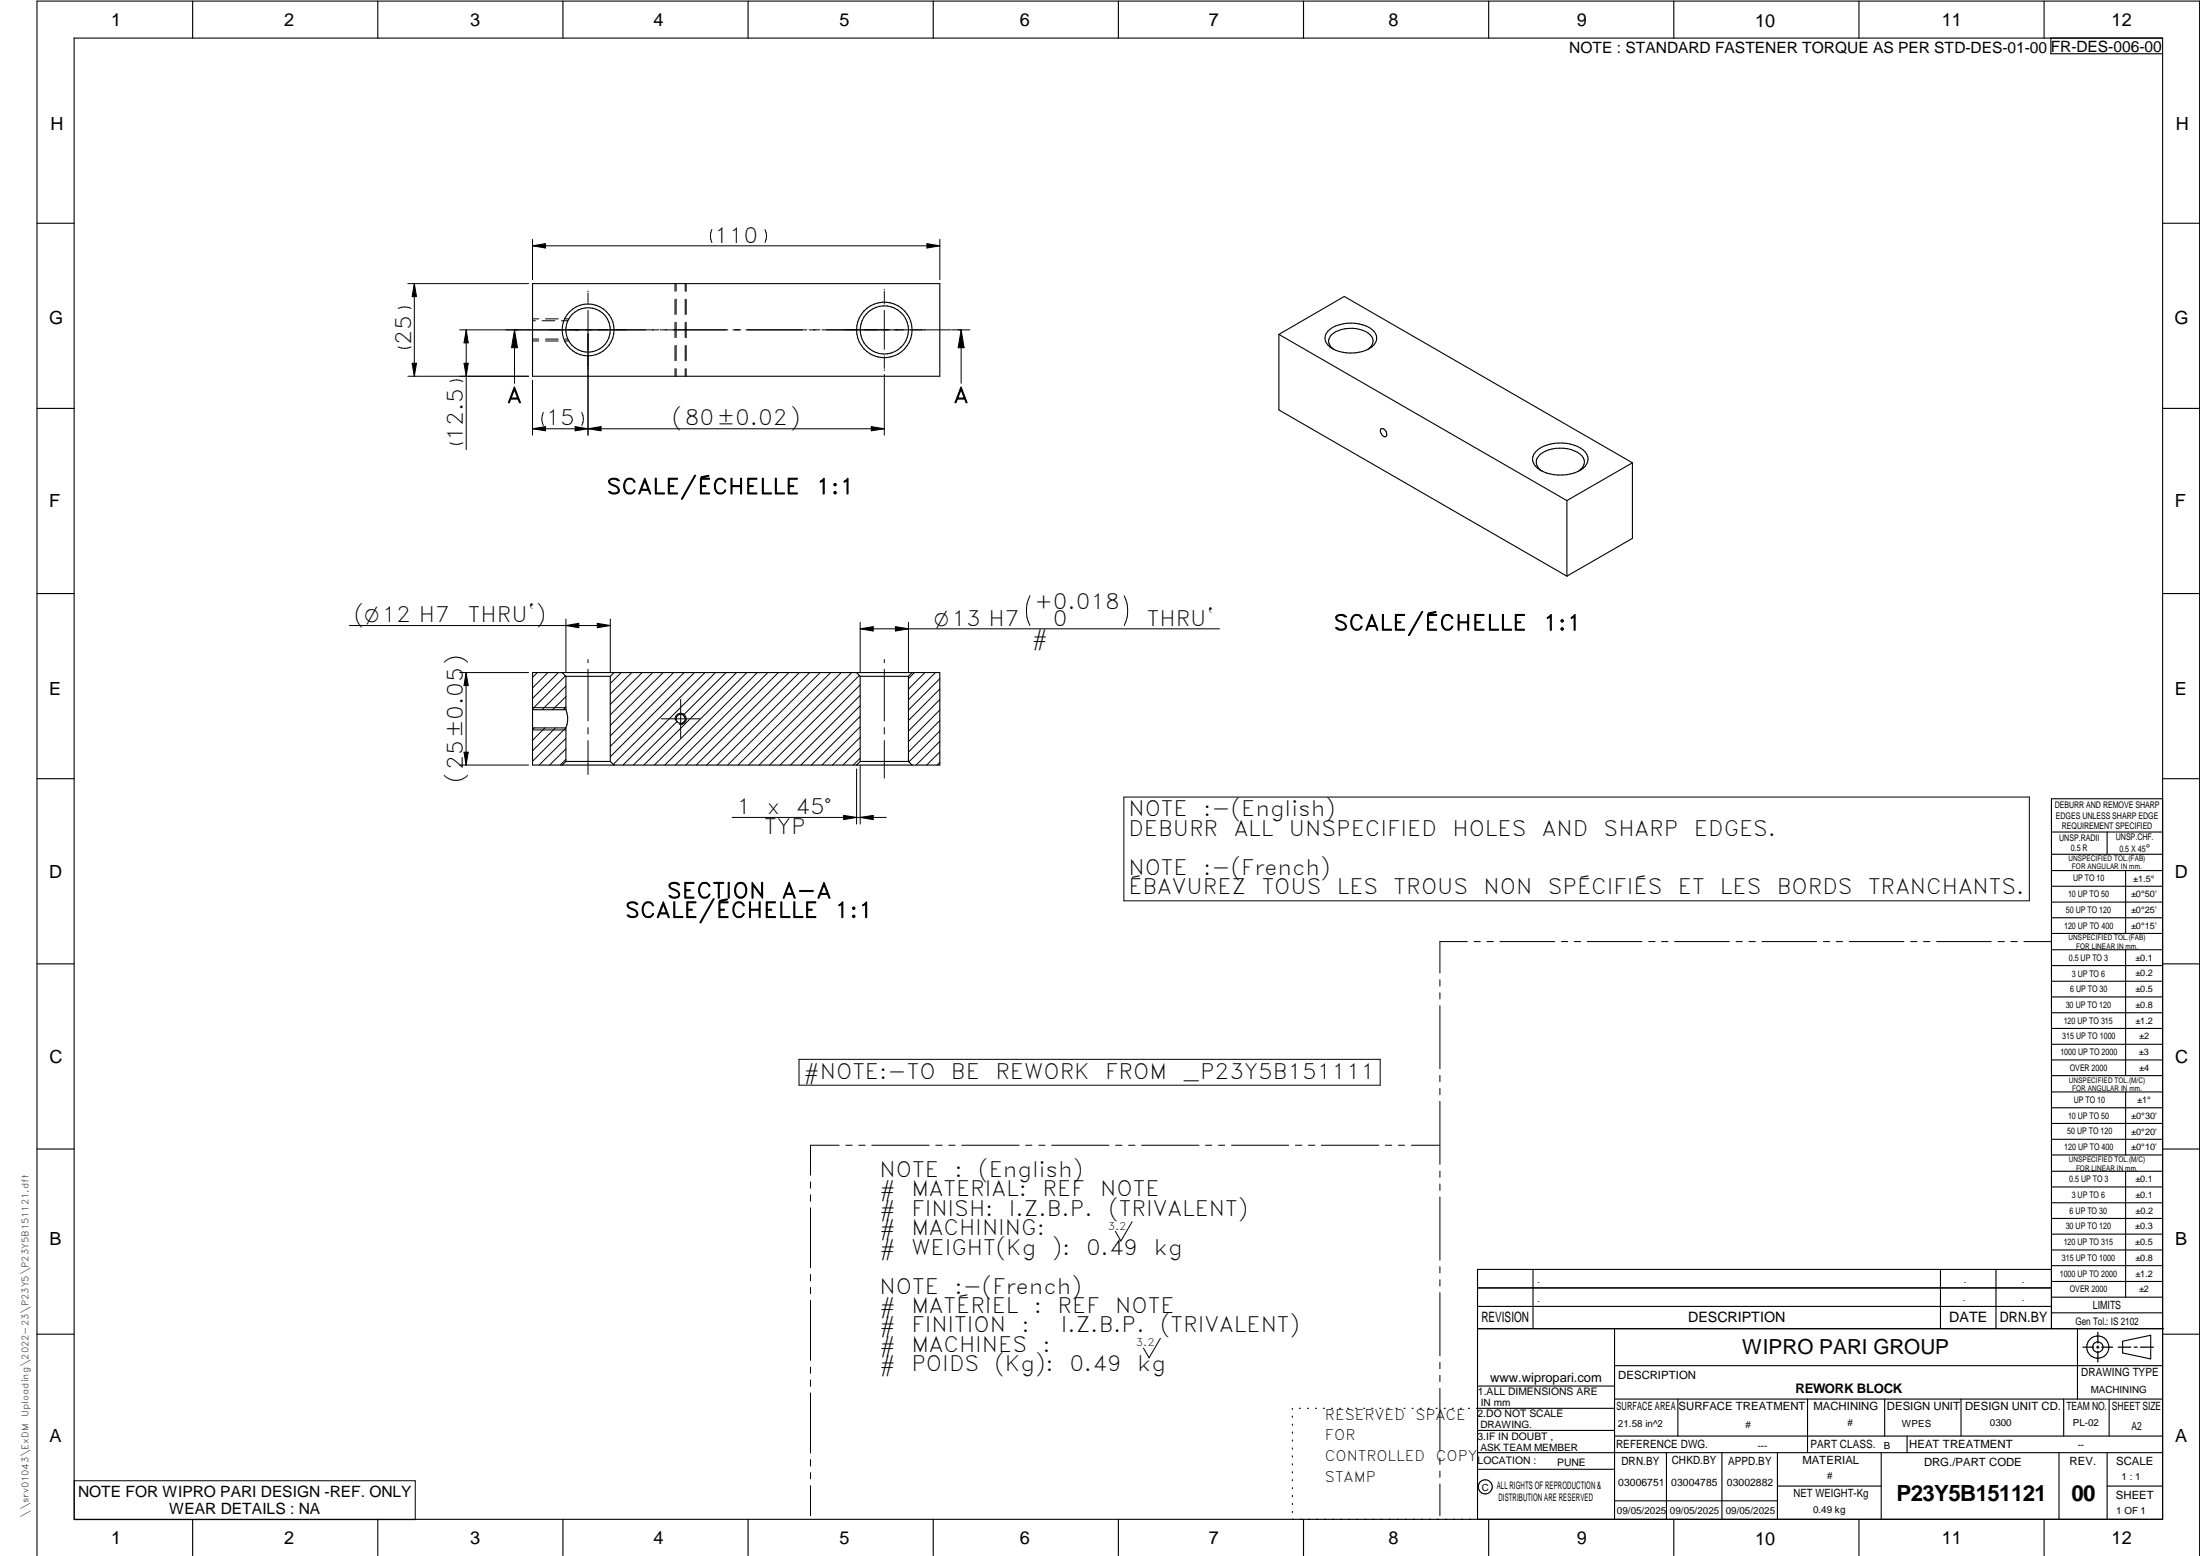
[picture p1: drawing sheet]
<svg xmlns="http://www.w3.org/2000/svg" width="594mm" height="420mm" viewBox="0 0 594 420" stroke-linecap="round" stroke-linejoin="round" font-family="sans-serif">
<g fill="none" stroke="#000" stroke-width=".3">
<path d="M20 10.3h564v400h-564zM52 .3v10M102 .3v10M152 .3v10M202 .3v10M252 .3v10M302 .3v10M352 .3v10M402 .3v10M452 .3v10M502 .3v10M552 .3v10"/>
<path d="M553.8 10.3v4.2h30.2M10 60.3h10M143.8 76.6h110v25h-110zM584 60.3h10M345.3 90.3l17.7-10.2 77.8 44.9M345.3 90.3l77.8 44.9M345.3 90.3v20.4l77.8 44.9M358.6 89.5a9.9 9.9 0 0 1 12.4 0 2.91 2.91 0 0 1-1.3 4.6 10.2 10.2 0 0 1-11.1-1 2.61 2.61 0 0 1 0-3.6zM360.2 94.4a2.4 2.4 0 0 1-.2-4.3 8.6 8.6 0 0 1 10 .4 2.34 2.34 0 0 1-.6 3.9M10 110.3h10M372.9 115.8a1.32 1.32 0 0 1 1.4 .6 1.32 1.32 0 0 1-.1 1.5 1.51 1.51 0 0 1-1.3-2.1zM584 110.3h10"/>
<path d="M414.6 122.1a10.3 10.3 0 0 1 10.5-1.9 4.7 4.7 0 0 1 3.7 3.8 3.9 3.9 0 0 1-2.8 3.3 11.5 11.5 0 0 1-10.8-.9 2.88 2.88 0 0 1-.6-4.3zM416.4 127.2a2.7 2.7 0 0 1-1.6-2.5 2.7 2.7 0 0 1 1.7-2.4 9.4 9.4 0 0 1 10.6 .7 2.57 2.57 0 0 1-.8 4.2M423.1 135.2v20.4M440.8 125l-17.7 10.2M440.8 125v20.4l-17.7 10.2M10 160.3h10M584 160.3h10M143.8 196.6h9M143.8 181.6h110v25h-110zM143.8 191.6h9M151.8 181.6l1 1M152.8 182.6v9"/>
<path d="M152.8 196.6v9M152.8 182.6h12M152.8 191.6a6.4 6.4 0 0 1 0 5M164.8 182.6v23M165.8 181.6l-1 1M231.3 181.6l1 1M232.3 182.6v23M232.3 182.6h13M245.3 182.6v23M246.3 181.6l-1 1M10 210.3h10M152.8 205.6l-1 1"/>
<path d="M152.8 205.6h12M164.8 205.6l1 1M232.3 205.6h13M232.3 205.6l-1 1M245.3 205.6l1 1M584 215.7h-30v143.1M584 210.3h10M554 224.7h30M554 230.7h30M554 235.1h30M554 239.3h30M569 224.7v6"/>
<path d="M574 235.1v17M554 243.6h30M554 247.8h30M554 252.1h30M554 256.5h30M574 256.5v33.9M10 260.3h10M554 260.7h30M554 265h30M554 269.2h30M554 273.5h30M554 277.7h30"/>
<path d="M584 260.3h10M554 282h30M554 286.2h30M554 290.4h30M554 294.9h30M554 299.1h30M574 294.9v17M10 310.3h10M554 303.4h30M554 307.6h30M554 311.9h30M554 316.3h30"/>
<path d="M574 316.3v34M584 310.3h10M554 320.5h30M554 324.8h30M554 329h30M554 333.2h30M554 337.5h30M399 358.8h185.2M399 352.8h155M399 347.8h155M414 342.8v16M436 358.8v51.5"/>
<path d="M524 342.8v16M539 342.8v16M554 341.8h30M554 346h30M554 350.3h30M554 354.5h30M554 342.8h-155v67.5M561 358.8v19M10 360.3h10M399 374.3h37M436 377.8h148M453.1 377.8v10"/>
<path d="M488.1 377.8v14.5M508.9 377.8v10M529.5 377.8v10M557.3 377.8v10M569.5 377.8v10M573.2 362.2l7.6-1.6v6.3l-7.6-1.6zM584 368.8h-148M584 360.3h10M349 380.3v.3M349 382.4v.3M349 384.6v.3M349 386.7v.3"/>
<path d="M349 388.8v.3M349 391v.3M349 393.1v.3M349 395.3v.3M349 397.4v.3M349 399.5v.3M350.9 380.3h.2M353.1 380.3h.2M355.2 380.3h.3M357.4 380.3h.3M359.6 380.3h.3M361.7 380.3h.3"/>
<path d="M363.9 380.3h.3M366.1 380.3h.3M368.3 380.3h.2M370.4 380.3h.3M372.6 380.3h.3M374.8 380.3h.3M376.9 380.3h.4M379.1 380.3h.3M381.3 380.3h.3M383.4 380.3h.4M385.6 380.3h.3M387.8 380.3h.3"/>
<path d="M390 380.3h.3M392.2 380.3h.3M394.3 380.3h.3M396.5 380.3h.3M398.7 380.3h37.3M399 396.7h37M399 392.3h185M399 386.2h37M436 387.8h148M450 392.3v18M465 392.3v18M480 392.3v18"/>
<path d="M508 392.3v18M515 387.8v4.5M556 392.3v18M569 392.3v18M52 410.3v9.7M102 410.3v9.7M152 410.3v9.7M202 410.3v9.7M252 410.3v9.7M302 410.3v9.7M349 401.7v.3M349 403.8v.4"/>
<path d="M349 406v.3M349 408.1v.3M352 410.3v9.7M402 410.3v9.7M436 405.3h44M452 410.3v9.7M480 401.3h28M502 410.3v9.7M552 410.3v9.7M569 401.3h15M10 420v-419.7h584v419.7"/>
<circle cx="158.8" cy="89.1" r="6"/>
<circle cx="158.8" cy="89.1" r="7"/>
<circle cx="238.8" cy="89.1" r="7.5"/>
<circle cx="238.8" cy="89.1" r="6.5"/>
<circle cx="183.8" cy="194.1" r="1.23"/>
<circle cx="566.5" cy="363.7" r="1.39"/>
<circle cx="566.5" cy="363.8" r="3"/>
<circle cx="401.1" cy="401.5" r="1.9"/>
</g>
<g fill="none" stroke="#000" stroke-width=".27">
<path d="M110.1 76.6h32.6M111.9 76.6v25M111.9 76.6l.6 3.5h-1.2zM143.8 66.4l3.5-.6v1.2zM143.8 64.6v10.9M143.8 66.4h110M158.8 78.6v.1M158.8 79.1v2.5M182.3 76.6v2.1M182.6 76.6v2M185 76.6v2.1M185.3 76.6v2.1"/>
<path d="M192.2 62a4.2 4.2 0 0 0 0 3.5M206.6 62a3.9 3.9 0 0 1 0 3.5M238.8 78.1v.2M238.8 78.7v2.8M250.3 65.8l3.5 .6-3.5 .6zM253.8 64.6v10.9M107.5 93.7a4.1 4.1 0 0 0 3.5 0M107.5 83.3a4.1 4.1 0 0 1 3.5 0M111.3 98.1h1.2l-.6 3.5zM124.1 89.1h53.8M125.3 98.1h1.1l-.5 3.5zM125.9 89.1v32.4"/>
<path d="M125.9 89.1l.5 3.5h-1.1zM138.9 89.1l.8 4.8h-1.6zM138.9 89.1v14.4M143.8 91.6h1.7M143.8 86.6h.8M143.8 86.1h1.7M143.8 92.1h1.7M146.4 86.6h3.4M147.3 91.6h3.4M147.3 86.1h3.4M147.3 92.1h3.4M151.6 86.6h1.7"/>
<path d="M152.6 91.6h.7M152.6 86.1h1M152.6 92.1h1M158.8 83.8v33.7M158.8 82v.1M178.3 89.1h18.2M182.3 80.8v4.1M182.3 87v4.2M182.3 93.3v4.1M182.3 99.6v2M182.6 80.8v4.1M182.6 87v4.1"/>
<path d="M182.6 93.3v4.1M182.6 99.5v2.1M185 80.8v4.1M185 87v4.2M185 93.3v4.1M185 99.6v2M185.3 80.8v4.1M185.3 87v4.2M185.3 93.3v4.1M185.3 99.6v2M200.1 89.1h-2.2M201.4 89.1h16.5"/>
<path d="M218.5 89.1h2.9M221.9 89.1h35M238.8 96.1v.1M238.8 96.6v2.9M238.8 99.9v.2M238.8 82v.1M238.8 83.8v10.5M257.1 89.1h4.8M259.5 89.1l.8 4.8h-1.6zM259.5 89.1v14.4M110.1 101.6h32.6M121.5 119.6a3.9 3.9 0 0 0 3.5 0"/>
<path d="M121.5 103a3.9 3.9 0 0 1 3.5 0M143.8 115.8l3.5-.6v1.1zM143.8 102.7v14.8M143.8 115.8h95M146.7 111.4a3.9 3.9 0 0 0 0 3.5M155.3 115.2l3.5 .6-3.5 .5zM157.1 111.4a3.9 3.9 0 0 1 0 3.5M158.8 115.8l3.5-.6v1.1zM235.3 115.2l3.5 .6-3.5 .5zM238.8 101.1v16.4M94.4 168.9h70.4M152.8 168.9l3.5-.6v1.2z"/>
<path d="M152.8 167.2v14.4M158.8 178.1v.8M161.3 168.3l3.5 .6-3.5 .6zM164.8 167.2v14.4M232.3 169.8l3.5-.6v1.2zM232.3 168v13.6M232.3 169.8h97M238.8 178.1v.8M241.8 169.2l3.5 .6-3.5 .6zM245.3 168v13.6M278.1 160.9a9 9 0 0 0 0 8M303.6 160.9a9 9 0 0 1 0 8"/>
<path d="M124.1 181.6h18.6M125.9 181.6v25M125.9 181.6l.5 3.5h-1.1zM143.8 191.1h9M143.8 197.1h9M144.3 196.6l-.5 .5M145.1 181.6l-1.3 1.3M147.1 196.6l-3.3 3.3M147.9 181.6l-4.1 4.2M150 196.6l-6.2 6.1M150.8 181.6l-7 7M152.7 182.5l-8.9 8.9"/>
<path d="M152.8 196.6l-9 9M152.8 185.3l-6.4 6.3M152.8 199.4l-7.2 7.2M152.8 188.1l-3.6 3.5M152.8 190.9l-.7 .7M158.8 180.7v14M158.8 196.5v1.7M158.8 200v9.1M167.8 181.6l-3 3M170.6 181.6l-5.8 5.8M173.4 181.6l-8.6 8.6M176.2 181.6l-11.4 11.4"/>
<path d="M178.6 194.1h10.5M179.1 181.6l-14.3 14.3M181.9 181.6l-17.1 17.1M182.4 194.5a1.49 1.49 0 0 1 1.3-1.9 1.49 1.49 0 0 1 1.6 1.6 1.49 1.49 0 0 1-1.9 1.3M182.8 194.8l-11.8 11.8M183.8 188.8v10.5M184.7 181.6l-19.9 19.9M187.5 181.6l-22.7 22.7M190.4 181.6l-24.8 24.8M193.2 181.6l-25 25M196 181.6l-11.5 11.5M198.9 181.6l-25 25"/>
<path d="M201.7 181.6l-25 25M204.5 181.6l-25 25M207.3 181.6l-24.9 25M210.2 181.6l-25 25M213 181.6l-25 25M215.9 181.6l-25.1 25M218.6 181.6l-24.9 25M221.5 181.6l-25 25M224.3 181.6l-25 25M227.2 181.6l-25.1 25M230 181.6l-25 25M232.1 182.4l-24.3 24.2"/>
<path d="M232.3 199.1l-7.5 7.5M232.3 196.3l-10.4 10.3M232.3 193.4l-13.2 13.2M232.3 190.6l-16 16M232.3 187.8l-18.8 18.8M232.3 185l-21.7 21.6M238.8 180.7v14M238.8 196.5v1.7M238.8 200v10.1M246.9 181.6l-1.6 1.7M249.8 181.6l-4.5 4.5M252.6 181.6l-7.3 7.3"/>
<path d="M253.8 197.4l-8.4 8.3M253.8 183.3l-8.5 8.4M253.8 186.1l-8.5 8.5M253.8 188.9l-8.5 8.5M253.8 191.7l-8.5 8.5M253.8 194.6l-8.5 8.5M124.1 206.6h18.6M125.3 203.1h1.1l-.5 3.5zM152.8 202.2l-4.4 4.4M152.8 205.1l-1.5 1.5M231.3 207.6v14.9M232.3 204.7l-1.9 1.9"/>
<path d="M232.3 201.9l-4.7 4.7M232.3 206.7v15.8M253.8 205.9l-.7 .7M253.8 203l-3.6 3.6M253.8 200.2l-6.4 6.4M303.5 215.2h244.5v28h-244.5zM197.7 220.7h41.6M227.8 220.2l3.5 .5-3.5 .6zM232.3 220.7l3.5-.5v1.1zM396.2 254.3h-7.4v8.5M398.1 254.3h1.6M401.5 254.3h1.8"/>
<path d="M405 254.3h14.8M421.6 254.3h1.7M425.1 254.3h1.7M428.6 254.3h14.8M445.2 254.3h1.7M448.7 254.3h1.7M452.2 254.3h14.8M468.8 254.3h1.7M472.3 254.3h1.7M475.8 254.3h14.8M492.4 254.3h1.7M495.8 254.3h1.8"/>
<path d="M499.4 254.3h14.7M516 254.3h1.6M519.4 254.3h1.8M522.9 254.3h14.8M539.5 254.3h1.7M543 254.3h1.7M546.5 254.3h7.4M388.8 264.5v1.8M388.8 268.1v1.6M388.8 271.6v17M215.8 286h156.9v7h-156.9zM388.8 290.4v1.7"/>
<path d="M388.8 293.9v1.7M388.8 297.4v17M218.9 319.2v1.6M226.6 309.2h-7.7v8.1M228.4 309.2h1.7M231.9 309.2h1.7M235.4 309.2h15.5M252.7 309.2h1.7M256.2 309.2h1.7M259.7 309.2h15.5M277 309.2h1.7M280.5 309.2h1.7"/>
<path d="M284 309.2h15.5M301.2 309.2h1.8M304.8 309.2h1.7M308.3 309.2h15.5M325.5 309.2h1.7M329.1 309.2h1.6M332.6 309.2h15.4M349.8 309.2h1.7M353.3 309.2h1.7M356.8 309.2h15.5M374.1 309.2h1.7M377.6 309.2h1.7"/>
<path d="M381.1 309.2h7.7M388.8 316.2v1.7M388.8 319.7v1.7M218.9 322.6v1.8M218.9 326.1v16.2M305.7 329.9l-3 5.2-1.5-2.6M388.8 323.2v17.1M218.9 344.1v1.8M218.9 347.6v1.7M218.9 351.2v16.1M388.8 342.1v1.6M388.8 345.6v1.7"/>
<path d="M388.8 349v17.1M218.9 369.1v1.7M218.9 372.6v1.8M218.9 376.1v16.2M313.3 361.4l-3 5.2-1.5-2.6M388.8 367.9v1.7M388.8 371.4v1.7M388.8 374.9v17M20.1 399.8h92v10.5h-92zM218.9 394.1v1.8M218.9 397.6v1.7M388.8 393.7v1.7"/>
<path d="M388.8 397.2v1.7M218.9 401.2v8.1M388.8 400.7v8.6"/>
</g>
<path d="M566.5 359.7v3M562.5 363.8h2.9M566.1 363.8h.7M566.5 363.4v.7M566.5 364.9v2.8M567.6 363.8h2.9M572 363.8h3.4M576.3 363.8h.8M578 363.8h3.5" fill="none" stroke="#000" stroke-width=".34"/>
<g fill="#000">
<path d="M143.8 66.4l3.5-.6v1.2zM250.3 65.8l3.5 .6-3.5 .6zM111.3 98.1h1.2l-.6 3.5zM111.9 76.6l.6 3.5h-1.2zM125.3 98.1h1.1l-.5 3.5zM125.9 89.1l.5 3.5h-1.1zM138.9 89.1l.8 4.8h-1.6zM259.5 89.1l.8 4.8h-1.6zM143.8 115.8l3.5-.6v1.1zM155.3 115.2l3.5 .6-3.5 .5zM158.8 115.8l3.5-.6v1.1zM235.3 115.2l3.5 .6-3.5 .5z"/>
<path d="M152.8 168.9l3.5-.6v1.2zM161.3 168.3l3.5 .6-3.5 .6zM232.3 169.8l3.5-.6v1.2zM241.8 169.2l3.5 .6-3.5 .6zM125.9 181.6l.5 3.5h-1.1zM125.3 203.1h1.1l-.5 3.5zM227.8 220.2l3.5 .5-3.5 .6zM232.3 220.7l3.5-.5v1.1z"/>
</g>
<g font-size="6">
<text x="512.1" y="405.2">P23Y5B151121</text>
<text x="559.4" y="405.2">00</text>
</g>
<g font-size="5.7">
<text x="192.9" y="65.5">110</text>
<text x="111" y="93" transform="rotate(-90 111 93)">25</text>
<text x="136.9" y="108.8">A</text>
<text x="257.5" y="108.8">A</text>
<text x="125" y="119" transform="rotate(-90 125 119)">12.5</text>
<text x="147.4" y="114.9">15</text>
<text x="181.4" y="114.9">(80±0.02)</text>
<text x="163.8" y="133.4">SCALE/ÉCHELLE</text>
<text x="220.3" y="133.4">1:1</text>
<text x="279.4" y="164.4">+0.018</text>
<text x="95.6" y="168">(O12 H7</text>
<text x="126.4" y="168">THRU`)</text>
<text x="284.3" y="168.9">0</text>
<text x="309.7" y="168.9">THRU`</text>
<text x="360.1" y="170.2">SCALE/ÉCHELLE</text>
<text x="416.7" y="170.2">1:1</text>
<text x="125" y="179.6" transform="rotate(-90 125 179.6)">)</text>
<text x="278.7" y="174.2">#</text>
<text x="125" y="211.5" transform="rotate(-90 125 211.5)">(25±0.05</text>
<text x="198.9" y="219.9">1</text>
<text x="207" y="219.9">x</text>
<text x="214.8" y="219.9">45°</text>
<text x="304.7" y="220.5">NOTE</text>
<text x="324.9" y="220.5">:-(English)</text>
<text x="206.4" y="225.1">TYP</text>
<text x="304.7" y="225.7">DEBURR</text>
<text x="333.2" y="225.7">ALL</text>
<text x="348.1" y="225.7">UNSPECIFIED</text>
<text x="392.2" y="225.7">HOLES</text>
<text x="416.4" y="225.7">AND</text>
<text x="433" y="225.7">SHARP</text>
<text x="457.4" y="225.7">EDGES.</text>
<text x="304.7" y="236.3">NOTE</text>
<text x="324.9" y="236.3">:-(French)</text>
<text x="180.1" y="242.5">SECTION</text>
<text x="211.1" y="242.5">A-A</text>
<text x="304.7" y="241.5">ÉBAVUREZ</text>
<text x="340.7" y="241.5">TOUS</text>
<text x="361" y="241.5">LES</text>
<text x="376.3" y="241.5">TROUS</text>
<text x="400.6" y="241.5">NON</text>
<text x="418" y="241.5">SPÉCIFIÉS</text>
<text x="453.1" y="241.5">ET</text>
<text x="464.4" y="241.5">LES</text>
<text x="479.8" y="241.5">BORDS</text>
<text x="504.4" y="241.5">TRANCHANTS.</text>
<text x="168.8" y="247.8">SCALE/ÉCHELLE</text>
<text x="225.4" y="247.8">1:1</text>
<text x="217" y="291.3">#NOTE:-TO</text>
<text x="256.8" y="291.3">BE</text>
<text x="268.8" y="291.3">REWORK</text>
<text x="298.5" y="291.3">FROM</text>
<text x="319.3" y="291.3">_P23Y5B151111</text>
<text x="237.5" y="317.8">NOTE</text>
<text x="257.7" y="317.8">:</text>
<text x="264.1" y="317.8">(English)</text>
<text x="237.5" y="323">#</text>
<text x="246.1" y="323">MATERIAL:</text>
<text x="281.5" y="323">REF</text>
<text x="297.1" y="323">NOTE</text>
<text x="237.5" y="328.3">#</text>
<text x="246.1" y="328.3">FINISH:</text>
<text x="272.4" y="328.3">I.Z.B.P.</text>
<text x="299.3" y="328.3">(TRIVALENT)</text>
<text x="237.5" y="333.5">#</text>
<text x="246.1" y="333.5">MACHINING:</text>
<text x="237.5" y="338.8">#</text>
<text x="246.1" y="338.8">WEIGHT(Kg</text>
<text x="284" y="338.8">):</text>
<text x="293.3" y="338.8">0.49</text>
<text x="311.6" y="338.8">kg</text>
<text x="237.5" y="349.3">NOTE</text>
<text x="257.7" y="349.3">:-(French)</text>
<text x="237.5" y="354.5">#</text>
<text x="237.5" y="359.8">#</text>
<text x="246.1" y="359.8">FINITION</text>
<text x="246.1" y="354.5">MATÉRIEL</text>
<text x="275.8" y="359.8">:</text>
<text x="279.2" y="354.5">:</text>
<text x="285.6" y="354.5">REF</text>
<text x="286.4" y="359.8">I.Z.B.P.</text>
<text x="301.2" y="354.5">NOTE</text>
<text x="313.3" y="359.8">(TRIVALENT)</text>
<text x="237.5" y="365">#</text>
<text x="246.1" y="365">MACHINES</text>
<text x="281.5" y="365">:</text>
<text x="237.5" y="370.3">#</text>
<text x="246.1" y="370.3">POIDS</text>
<text x="268.5" y="370.3">(Kg):</text>
<text x="288.8" y="370.3">0.49</text>
<text x="307.1" y="370.3">kg</text>
</g>
<text font-size="5.6" x="470.5" y="365.5">WIPRO PARI GROUP</text>
<text font-size="5.4" x="252.3" y="168.9">O13 H7</text>
<g font-size="4.9">
<text x="30" y="6.9">1</text>
<text x="76.7" y="6.9">2</text>
<text x="127" y="6.9">3</text>
<text x="176.5" y="6.9">4</text>
<text x="226.7" y="6.9">5</text>
<text x="275.4" y="6.9">6</text>
<text x="326.4" y="6.9">7</text>
<text x="375" y="6.9">8</text>
<text x="425.8" y="6.9">9</text>
<text x="473.9" y="7.3">10</text>
<text x="524.3" y="6.9">11</text>
<text x="570.2" y="6.9">12</text>
<text x="13.6" y="35.1">H</text>
<text x="587.6" y="35.1">H</text>
<text x="13.2" y="87.5">G</text>
<text x="587.2" y="87.5">G</text>
<text x="13.2" y="137">F</text>
<text x="587.2" y="137">F</text>
<text x="13.2" y="187.6">E</text>
<text x="587.2" y="187.6">E</text>
<text x="13.2" y="237">D</text>
<text x="587.2" y="237">D</text>
<text x="13.4" y="287.1">C</text>
<text x="587.4" y="287.1">C</text>
<text x="13.4" y="336.2">B</text>
<text x="587.4" y="336.2">B</text>
<text x="13.4" y="389.3">A</text>
<text x="587.4" y="389.3">A</text>
<text x="30" y="416.9">1</text>
<text x="76.7" y="416.9">2</text>
<text x="127" y="416.9">3</text>
<text x="176.5" y="416.9">4</text>
<text x="226.7" y="416.9">5</text>
<text x="275.4" y="416.9">6</text>
<text x="326.4" y="416.9">7</text>
<text x="375" y="416.9">8</text>
<text x="425.8" y="416.9">9</text>
<text x="473.9" y="417.3">10</text>
<text x="524.3" y="416.9">11</text>
<text x="570.2" y="416.9">12</text>
</g>
<g font-size="4.2">
<text x="423.7" y="14.3">NOTE : STANDARD FASTENER TORQUE AS PER STD-DES-01-00</text>
<text x="553.8" y="14">FR-DES-006-00</text>
<text x="21.1" y="404.3">NOTE FOR WIPRO PARI DESIGN -REF. ONLY</text>
<text x="45.7" y="408.8">WEAR DETAILS : NA</text>
</g>
<g font-size="3.9">
<text x="400" y="357.1">REVISION</text>
<text x="455.9" y="357.1">DESCRIPTION</text>
<text x="526.4" y="357.1">DATE</text>
<text x="540" y="357.1">DRN.BY</text>
<text x="357.8" y="383.3">RESERVED</text>
<text x="382.3" y="383.3">SPACE</text>
<text x="357.8" y="388.9">FOR</text>
<text x="357.8" y="394.5">CONTROLLED</text>
<text x="387.8" y="394.5">COPY</text>
<text x="357.8" y="400">STAMP</text>
</g>
<text font-size="3.6" x="484.8" y="376.1">REWORK BLOCK</text>
<text font-size="3.5" x="402.4" y="373.3">www.wipropari.com</text>
<g font-size="3.1">
<text x="565.1" y="353.5">LIMITS</text>
<text x="562" y="371.7">DRAWING TYPE</text>
<text x="437" y="372.3">DESCRIPTION</text>
<text x="436.5" y="380.8">SURFACE AREA</text>
<text x="453.3" y="380.8">SURFACE TREATMENT</text>
<text x="489.7" y="380.8">MACHINING</text>
<text x="509.5" y="380.8">DESIGN UNIT</text>
<text x="530.6" y="380.8">DESIGN UNIT CD.</text>
<text x="558" y="380.6">TEAM NO.</text>
<text x="570.3" y="380.7">SHEET SIZE</text>
<text x="575.6" y="386.1">A2</text>
<text x="436.4" y="391.1">REFERENCE DWG.</text>
<text x="437.8" y="395.5">DRN.BY</text>
<text x="451.4" y="395.4">CHKD.BY</text>
<text x="466.6" y="395.5">APPD.BY</text>
<text x="486.7" y="395.4">MATERIAL</text>
<text x="488.9" y="390.9">PART CLASS.</text>
<text x="515.6" y="390.9">HEAT TREATMENT</text>
<text x="519.6" y="395.9">DRG./PART CODE</text>
<text x="558.9" y="395.5">REV.</text>
<text x="571.4" y="395.6">SCALE</text>
<text x="484.3" y="404.2">NET WEIGHT-Kg</text>
<text x="571.4" y="404.7">SHEET</text>
</g>
<text font-size="3" x="579.5" y="230.1">°</text>
<g font-size="2.8">
<text x="299.1" y="332.1">3.2</text>
<text x="560.4" y="357.7">Gen Tol.: IS 2102</text>
<text x="306.7" y="363.6">3.2</text>
<text x="399.1" y="376.6">1.ALL DIMENSIONS ARE</text>
<text x="399" y="382.7">2.DO NOT SCALE</text>
<text x="399" y="388.7">3.IF IN DOUBT ,</text>
<text x="399" y="395.4">LOCATION :</text>
<text x="420.5" y="396">PUNE</text>
<text x="404.2" y="402">ALL RIGHTS OF REPRODUCTION &amp;</text>
<text x="437" y="401.2">03006751</text>
<text x="451.3" y="401.2">03004785</text>
<text x="466.3" y="401.2">03002882</text>
<text x="404.7" y="405.4">DISTRIBUTION ARE RESERVED</text>
</g>
<g font-size="2.7">
<text x="564.6" y="376.2">MACHINING</text>
<text x="399.9" y="379.7">IN mm</text>
<text x="399.7" y="385.7">DRAWING.</text>
<text x="436.9" y="385.4">21.58 in^2</text>
<text x="471.4" y="385.5">#</text>
<text x="498.9" y="385">#</text>
<text x="513.6" y="385.3">WPES</text>
<text x="537.3" y="385.1">0300</text>
<text x="559.7" y="385.1">PL-02</text>
<text x="399.7" y="391.8">ASK TEAM MEMBER</text>
<text x="474.6" y="391.2">---</text>
<text x="508.7" y="391.2">B</text>
<text x="561.1" y="391.1">--</text>
<text x="493.4" y="399.5">#</text>
<text x="572.8" y="399.7">1 : 1</text>
<text x="400.1" y="402.5">C</text>
<text x="436.6" y="408.7">09/05/2025</text>
<text x="450.9" y="408.8">09/05/2025</text>
<text x="466" y="408.9">09/05/2025</text>
<text x="489.6" y="408.5">0.49 kg</text>
<text x="571.4" y="408.7">1 OF 1</text>
</g>
<g font-size="2.5">
<text x="554.9" y="218.3">DEBURR AND REMOVE SHARP</text>
<text x="555.2" y="221">EDGES UNLESS SHARP EDGE</text>
<text x="556.1" y="227.1">UNSP.RADII</text>
<text x="556.8" y="223.8">REQUIREMENT SPECIFIED</text>
<text x="571.4" y="226.9">UNSP.CHF.</text>
<text x="559.2" y="229.9">0.5 R</text>
<text x="572.3" y="230.1">0.5 X 45</text>
<text x="559.8" y="238">UP TO 10</text>
<text x="576.1" y="238.1">±1.5°</text>
<text x="558.5" y="242.2">10 UP TO 50</text>
<text x="575.5" y="242.3">±0°50'</text>
<text x="557.4" y="250.7">120 UP TO 400</text>
<text x="557.9" y="246.5">50 UP TO 120</text>
<text x="575.5" y="250.7">±0°15'</text>
<text x="575.5" y="246.5">±0°25'</text>
<text x="558.7" y="259.4">0.5 UP TO 3</text>
<text x="559.5" y="263.7">3 UP TO 6</text>
<text x="576.6" y="263.6">±0.2</text>
<text x="576.6" y="259.4">±0.1</text>
<text x="559" y="267.9">6 UP TO 30</text>
<text x="576.6" y="267.9">±0.5</text>
<text x="557.8" y="272.2">30 UP TO 120</text>
<text x="576.6" y="272.2">±0.8</text>
<text x="556.9" y="280.7">315 UP TO 1000</text>
<text x="557.3" y="276.4">120 UP TO 315</text>
<text x="576.6" y="276.4">±1.2</text>
<text x="577.7" y="280.7">±2</text>
<text x="556.4" y="284.9">1000 UP TO 2000</text>
<text x="577.6" y="284.9">±3</text>
<text x="558.9" y="289.2">OVER 2000</text>
<text x="577.7" y="289.3">±4</text>
<text x="560" y="297.9">UP TO 10</text>
<text x="577.1" y="297.9">±1°</text>
<text x="558.5" y="302.1">10 UP TO 50</text>
<text x="575.5" y="302.1">±0°30'</text>
<text x="557.4" y="310.6">120 UP TO 400</text>
<text x="558.2" y="306.3">50 UP TO 120</text>
<text x="575.5" y="310.6">±0°10'</text>
<text x="575.5" y="306.4">±0°20'</text>
<text x="558.8" y="319.2">0.5 UP TO 3</text>
<text x="559.4" y="323.4">3 UP TO 6</text>
<text x="576.6" y="319.2">±0.1</text>
<text x="576.6" y="323.5">±0.1</text>
<text x="558.9" y="327.7">6 UP TO 30</text>
<text x="576.7" y="327.7">±0.2</text>
<text x="557.8" y="332">30 UP TO 120</text>
<text x="576.6" y="332">±0.3</text>
<text x="556.8" y="340.5">315 UP TO 1000</text>
<text x="557.3" y="336.3">120 UP TO 315</text>
<text x="576.6" y="336.3">±0.5</text>
<text x="576.6" y="340.5">±0.8</text>
<text x="415.2" y="346.4">.</text>
<text x="530.3" y="346.5">.</text>
<text x="545.9" y="346.4">.</text>
<text x="556.2" y="344.7">1000 UP TO 2000</text>
<text x="576.6" y="344.7">±1.2</text>
<text x="415.2" y="351.5">.</text>
<text x="530" y="351.3">.</text>
<text x="545.9" y="351.4">.</text>
<text x="558.9" y="349">OVER 2000</text>
<text x="577.6" y="349">±2</text>
</g>
<g font-size="2.4">
<text x="7.7" y="382.7" transform="rotate(-90 7.7 382.7)">Uploading\2022-23\P23Y5\P23Y5B151121.dft</text>
<text x="7.7" y="409.8" transform="rotate(-90 7.7 409.8)">\\srv01043\ExDM</text>
</g>
<g font-size="2.1">
<text x="558.5" y="232.4">UNSPECIFIED TOL.(FAB)</text>
<text x="559.5" y="234.7">FOR ANGULAR IN mm.</text>
<text x="558.6" y="253.9">UNSPECIFIED TOL.(FAB)</text>
<text x="560.7" y="256.3">FOR LINEAR IN mm.</text>
<text x="558.7" y="292.3">UNSPECIFIED TOL.(M/C)</text>
<text x="559.6" y="294.7">FOR ANGULAR IN mm.</text>
<text x="558.7" y="313.7">UNSPECIFIED TOL.(M/C)</text>
<text x="560.6" y="316.1">FOR LINEAR IN mm.</text>
</g>
</svg>
